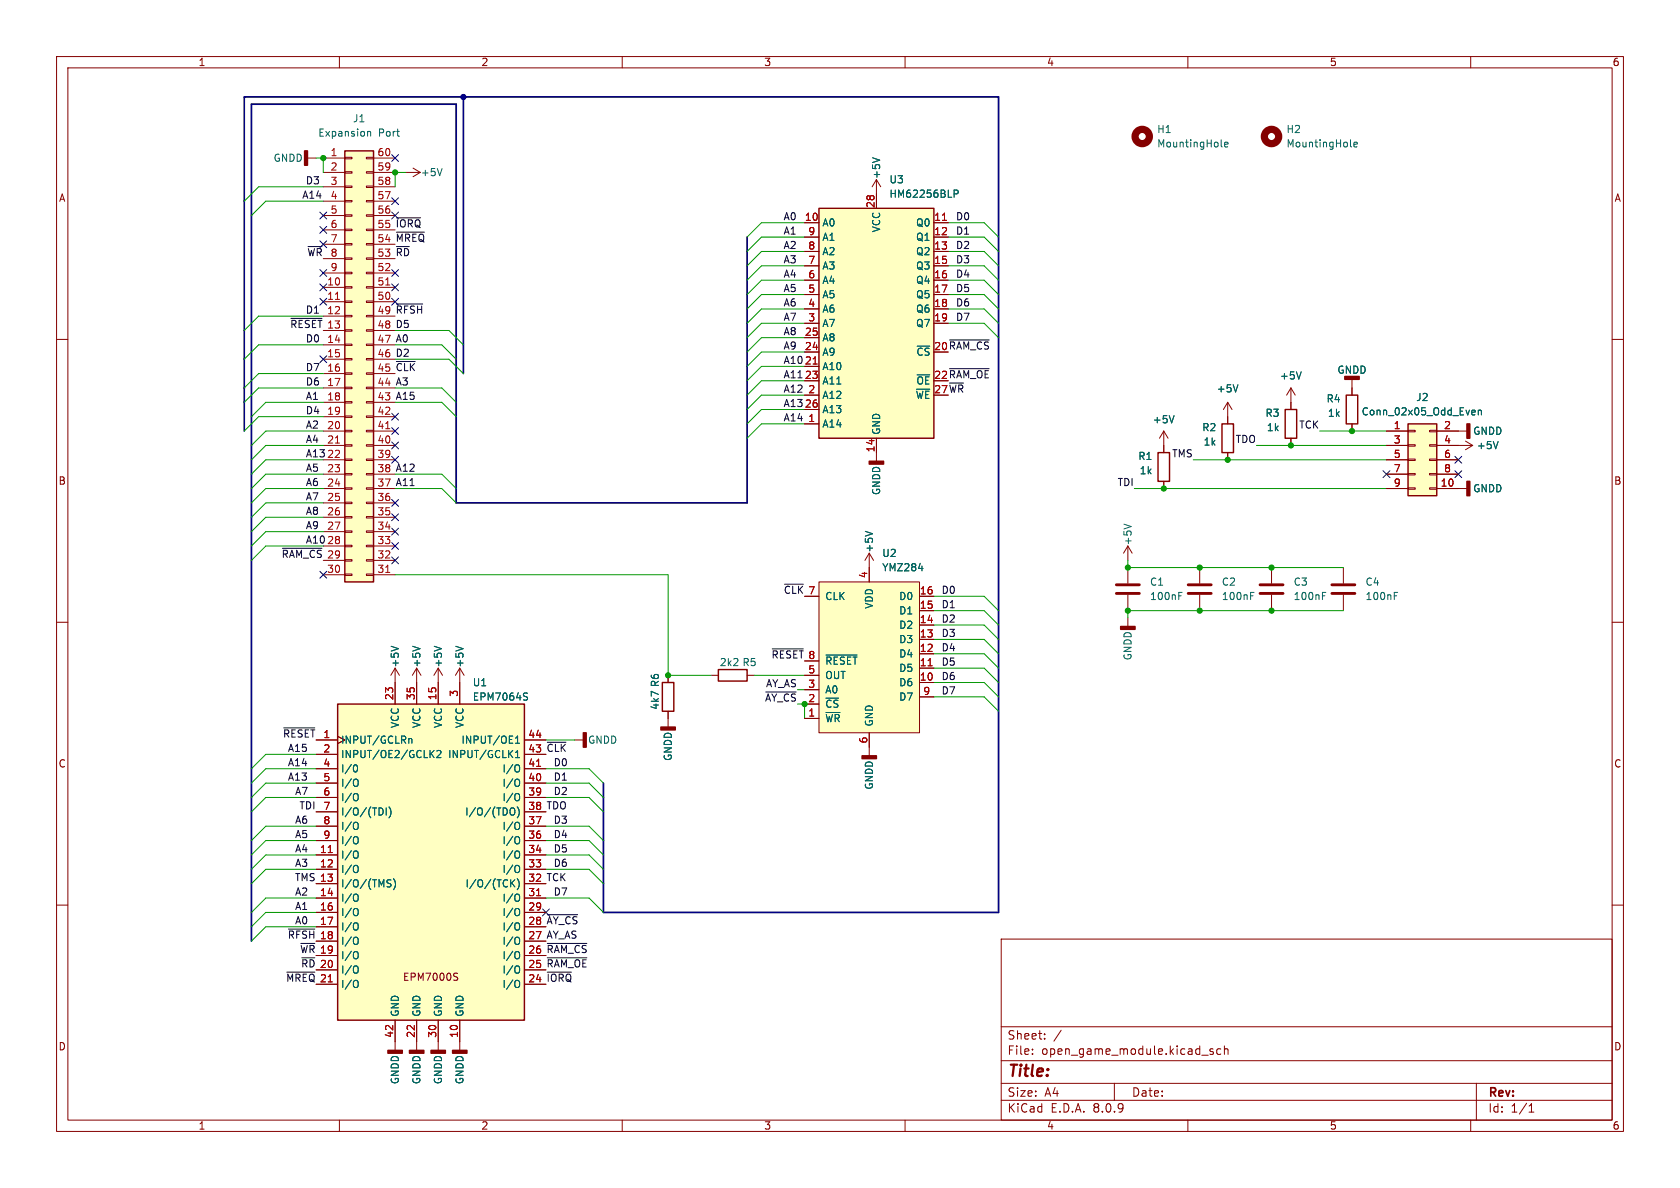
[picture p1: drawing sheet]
<svg xmlns="http://www.w3.org/2000/svg" width="297mm" height="210mm" viewBox="0 0 297 210" stroke-linecap="round" stroke-linejoin="round" font-family="sans-serif">
<g fill="none" stroke="#840000" stroke-width=".18">
<path d="M10 10h277v190h-277zM12 12h273v186h-273zM60 10v2M110 10v2M160 10v2M210 10v2M260 10v2M10 60h2M285 60h2M199.4 96.5l-.8 1.3M199.4 96.5v2.6M199.4 96.5l.8 1.3"/>
<path d="M10 110h2M285 110h2M10 160h2M177 166h108v32h-108zM285 160h2M60 198v2M110 198v2M160 198v2M177 194.5h108M177 191.5h108M177 187.5h108M177 181.5h108"/>
<path d="M182.5 186.3v.1M182.5 185.5v.1M184.7 183.6v.1M184.7 182.8v.1M187.6 182.1l-1.3 2M197 191.5v3M210 198v2M212.5 186.5h1.1M214.5 185.5l-.4-.1-.2 .2 .1 .2 .5 .2v.3h-.6M215.8 185.5l-.4-.1-.3 .3v.4l.1 .2h.6M216.5 185.5l.2-.1 .3 .1 .1 .9M216.5 184.9v1.5"/>
<path d="M260 198v2M261 191.5v6.5M270.3 196.6h.9M270.3 195.5l.4-.4v1.5"/>
</g>
<path d="M238.7 25.8l.2 .2M239.4 25.6l.6-.2-.1-.2-.4-.1-.1 .2v.6h.5M198.7 92.7l1.3 .4" fill="none" stroke="#006464" stroke-width=".18"/>
<circle cx="224.8" cy="24.1" r="1.27" fill="none" stroke="#840000" stroke-width="1.3"/>
<path d="M248.9 74.9h5.1v12.7h-5.1z" fill="#ffffc2"/>
<g fill="none" stroke="#840000" stroke-width=".18">
<path d="M245.1 76.2h3.8M245.1 78.7h3.8M248.9 78.6h1.3v.3h-1.3zM248.9 76.1h1.3v.2h-1.3zM252.7 78.6h1.3v.3h-1.3zM252.7 76.1h1.3v.2h-1.3zM254 76.2h3.8M254 78.7h3.8M245.1 86.4h3.8M245.1 81.3h3.8M245.1 83.8h3.8M248.9 86.2h1.3v.3h-1.3z"/>
<path d="M248.9 83.7h1.3v.2h-1.3zM248.9 81.2h1.3v.2h-1.3zM252.7 86.2h1.3v.3h-1.3zM252.7 83.7h1.3v.2h-1.3zM252.7 81.2h1.3v.2h-1.3zM254 86.4h3.8M254 81.3h3.8M254 83.8h3.8M101.6 130.8h1.5"/>
</g>
<path d="M248.9 74.9h5.1v12.7h-5.1z" fill="none" stroke="#840000" stroke-width=".25"/>
<path d="M260.4 72.5l.3 .1 .1 .2-.6 .1M260.7 73.3l-.3 .1M261.3 72.6l.2-.1 .3 .1 .1 .8M261.3 72.5v.9" fill="none" stroke="#006464" stroke-width=".18"/>
<path d="M103.1 129.5h.5v2.6h-.5z" fill="#840000" stroke="#840000" stroke-width=".25"/>
<path d="M144.8 36.8h20.3v40.7h-20.3z" fill="#ffffc2"/>
<path d="M144.8 36.8h20.3v40.7h-20.3zM238 69.9h2v5h-2zM117.1 120.7h2v5h-2z" fill="none" stroke="#840000" stroke-width=".25"/>
<g fill="none" stroke="#840000" stroke-width=".18">
<path d="M142.2 39.4h2.6M154.9 31.8v5M154.9 31.8l-.7 1.2M154.9 31.8l.8 1.2M165.1 39.4h2.5M142.2 41.9h2.6M142.2 44.5h2.6M142.2 47h2.6M142.2 49.5h2.6M142.2 52.1h2.6M142.2 54.6h2.6M142.2 57.2h2.6"/>
<path d="M142.2 59.7h2.6M165.1 41.9h2.5M165.1 44.5h2.5M165.1 47h2.5M165.1 49.5h2.5M165.1 52.1h2.5M165.1 54.6h2.5M165.1 57.2h2.5M142.2 74.9h2.6M142.2 69.9h2.6M142.2 64.8h2.6M142.2 67.3h2.6"/>
<path d="M142.2 62.2h2.6M142.2 72.4h2.6M154.9 77.5v2.5M239 68.6v1.3M239 74.9v1.3M118.1 119.4v1.3M224.8 100.3v2.8M224.8 105.2v2.8M237.5 100.3v2.8M237.5 105.2v2.8M118.1 125.7v2.8"/>
</g>
<path d="M166.6 39h.7M143.8 64.4h.7" fill="none" stroke="#a90000" stroke-width=".18"/>
<path d="M154.2 27.9l1.3 .4M168.7 33.6h.5l.2 .2-.1 .4-.6 .1M233.8 105.3h.4M233.8 104.7h.6M246.5 105.3h.4M246.5 104.7h.6" fill="none" stroke="#006464" stroke-width=".18"/>
<path d="M116.8 128.5h2.6v.5h-2.6z" fill="#840000" stroke="#840000" stroke-width=".25"/>
<path d="M222.8 104.9h4M222.8 103.4h4M235.5 104.9h4M235.5 103.4h4" fill="none" stroke="#840000" stroke-width=".51"/>
<path d="M59.7 124.5h33v55.8h-33z" fill="#ffffc2"/>
<path d="M216 74.9h2.1v5.1h-2.1zM227.2 72.4h2v5.1h-2zM204.7 80h2.1v5.1h-2.1zM59.7 124.5h33v55.8h-33z" fill="none" stroke="#840000" stroke-width=".25"/>
<g fill="none" stroke="#840000" stroke-width=".18">
<path d="M205.7 76.2v3.8M205.7 76.2l-.7 1.3M205.7 76.2l.8 1.3M217 71.1v3.8M217 71.1l-.7 1.3M217 71.1l.8 1.3M228.2 68.6l-.7 1.3M228.2 68.6v3.8M228.2 77.5v1.2M228.2 68.6l.8 1.3M239 67.1v1.5M257.8 78.7h2.5"/>
<path d="M259.1 78l1.2 .7M260.3 78.7l-1.2 .8M205.7 85.1v1.3M217 80v1.3M69.8 118.1v6.4M69.8 118.1l-.7 1.3M69.8 118.1l.8 1.3M199.4 100.3v2.8M199.4 105.2v2.8M199.4 109.2v1.5M212.1 100.3v2.8M212.1 105.2v2.8"/>
<path d="M55.9 130.8h3.8M55.9 133.4h3.8M55.9 135.9h3.8M55.9 138.4h3.8M59.7 130.2l1.3 .6-1.3 .6M73.7 120.7v3.8M77.5 120.7v3.8M81.3 120.7v3.8M92.7 130.8h3.8M92.7 133.4h3.8M92.7 135.9h3.8M92.7 138.4h3.8"/>
<path d="M55.9 151.1h3.8M55.9 153.7h3.8M55.9 156.2h3.8M55.9 158.8h3.8M55.9 148.6h3.8M55.9 146.1h3.8M55.9 143.5h3.8M55.9 141h3.8M92.7 151.1h3.8M92.7 153.7h3.8M92.7 156.2h3.8M92.7 158.8h3.8"/>
<path d="M92.7 148.6h3.8M92.7 146.1h3.8M92.7 143.5h3.8M92.7 141h3.8M55.9 161.3h3.8M55.9 163.8h3.8M55.9 166.4h3.8M55.9 168.9h3.8M55.9 171.5h3.8M55.9 174h3.8M80.4 172.6l.4 .2 .1 .3-.2 .2h-.3M80.4 172l.5 .1"/>
<path d="M92.7 161.3h3.8M92.7 163.8h3.8M92.7 166.4h3.8M92.7 168.9h3.8M92.7 171.5h3.8M92.7 174h3.8M69.8 180.3v3.9M73.7 180.3v3.9M77.5 180.3v3.9M81.3 180.3v3.9"/>
</g>
<g fill="none" stroke="#006464" stroke-width=".18">
<path d="M207.6 73.5l-.5 1.2M218.9 68l-.5 1.3M230 65.7l-.4 1.3M264.8 78l-.4 1.3M69.2 114.2l1.2 .5M208.4 105.3h.4M208.4 104.7h.6M221.1 105.3h.4M221.1 104.7h.6M62.7 135.3l.1-.1a.68 .68 0 0 1 .4 .6 .68 .68 0 0 1-.4 .7l-.1-.1M63 137.7l.1 .1a.81 .81 0 0 1-.1 1.2M72.3 130.6h.5v.8"/>
<path d="M76.2 133.2l.5 .7M76.7 132.7l-.7 .7M77.2 132.8l.5-.1 .3 .3-.8 .9h.8M91.1 133.9h.8M91.1 130.5l.4-.4v1.3M91.1 133l.4-.3v1.2M91.1 131.4h.8M91.6 135.2l.1 .1a.81 .81 0 0 1-.1 1.2M91.6 137.7l.1 .1a.81 .81 0 0 1-.1 1.2M92.8 123.1l.3 .1 .2 .3-.3 .3h-.3M92.8 122.5l.5 .1M63 150.4l.1 .1a.81 .81 0 0 1-.1 1.2"/>
<path d="M63 140.3h.1a.81 .81 0 0 1-.1 1.2M63 145.4h.1a.81 .81 0 0 1-.1 1.2M63 147.9l.1 .1a.81 .81 0 0 1-.1 1.2M63 153h.1a.81 .81 0 0 1-.1 1.2M63 158.1h.1a.81 .81 0 0 1-.1 1.2M67.5 142.9l.2 .5-.2 .6M68.3 142.8v1.3M68.4 155.9l.7 .5-.2 .4-.5-.1M68.8 142.6a1.46 1.46 0 0 1 0 2M69.1 155.6l-.5-.1-.2 .3M69.6 155.3a1.46 1.46 0 0 1 0 2M90.3 155.5v1.3"/>
<path d="M90.3 142.9l.2-.1a.43 .43 0 0 1 .5 .4v.5a.42 .42 0 0 1-.2 .4 .42 .42 0 0 1-.5-.1M90.5 156.1l.5 .7M91 155.5l-.7 .7M91.4 155.3a1.46 1.46 0 0 1 0 2M91.4 142.6a1.46 1.46 0 0 1 0 2M91.6 140.3h.1a.81 .81 0 0 1-.1 1.2M91.6 145.4h.1a.81 .81 0 0 1-.1 1.2M91.6 147.9l.1 .1a.81 .81 0 0 1-.1 1.2M91.6 150.4l.1 .1a.81 .81 0 0 1-.1 1.2M91.6 153h.1a.81 .81 0 0 1-.1 1.2M91.6 158.1h.1a.81 .81 0 0 1-.1 1.2M63 160.6l.1 .1a.81 .81 0 0 1-.1 1.2"/>
<path d="M63 163.1l.1 .1a.81 .81 0 0 1-.1 1.2M63 165.7h.1a.81 .81 0 0 1-.1 1.2M63 168.2l.1 .1a.81 .81 0 0 1-.1 1.2M63 170.8h.1a.81 .81 0 0 1-.1 1.2M63 173.3l.1 .1a.81 .81 0 0 1-.1 1.2M91.6 173.3l.1 .1a.81 .81 0 0 1-.1 1.2M91.6 160.6l.1 .1a.81 .81 0 0 1-.1 1.2M91.6 163.1l.1 .1a.81 .81 0 0 1-.1 1.2M91.6 165.7h.1a.81 .81 0 0 1-.1 1.2M91.6 168.2l.1 .1a.81 .81 0 0 1-.1 1.2M91.6 170.8h.1a.81 .81 0 0 1-.1 1.2"/>
</g>
<path d="M94.9 135.5h.7M58 150.7h.8M94.9 158.3h.7M58 173.6h.8" fill="none" stroke="#a90000" stroke-width=".18"/>
<path d="M197.4 104.9h4M197.4 103.4h4M210.1 104.9h4M210.1 103.4h4" fill="none" stroke="#840000" stroke-width=".51"/>
<g fill="#840000" stroke="#840000" stroke-width=".25">
<path d="M198.1 110.7h2.6v.6h-2.6z"/>
<path d="M237.7 66.5h2.6v.6h-2.6z"/>
</g>
<path d="M61 26.7h5v76.2h-5z" fill="#ffffc2"/>
<g fill="none" stroke="#840000" stroke-width=".18">
<path d="M57.1 27.9h3.9M57.1 30.5h3.9M57.1 33h3.9M57.1 35.6h3.9M57.1 38.1h3.9M61 38h1.2v.2h-1.2zM61 35.4h1.2v.3h-1.2zM61 32.9h1.2v.2h-1.2zM61 30.4h1.2v.2h-1.2zM61 27.8h1.2v.3h-1.2zM64.8 38h1.2v.2h-1.2zM64.8 35.4h1.2v.3h-1.2z"/>
<path d="M64.8 32.9h1.2v.2h-1.2zM64.8 30.4h1.2v.2h-1.2zM64.8 27.8h1.2v.3h-1.2zM66 27.9h3.8M66 30.5h3.8M66 33h3.8M66 35.6h3.8M66 38.1h3.8M57.1 50.8h3.9M57.1 53.3h3.9M57.1 55.9h3.9M57.1 58.4h3.9"/>
<path d="M57.1 48.3h3.9M57.1 45.7h3.9M57.1 43.2h3.9M57.1 40.6h3.9M61 58.3h1.2v.2h-1.2zM61 55.8h1.2v.2h-1.2zM61 53.2h1.2v.3h-1.2zM61 50.7h1.2v.2h-1.2zM61 48.1h1.2v.3h-1.2zM61 45.6h1.2v.2h-1.2zM61 43.1h1.2v.2h-1.2zM61 40.5h1.2v.3h-1.2z"/>
<path d="M64.8 58.3h1.2v.2h-1.2zM64.8 55.8h1.2v.2h-1.2zM64.8 53.2h1.2v.3h-1.2zM64.8 50.7h1.2v.2h-1.2zM64.8 48.1h1.2v.3h-1.2zM64.8 45.6h1.2v.2h-1.2zM64.8 43.1h1.2v.2h-1.2zM64.8 40.5h1.2v.3h-1.2zM66 50.8h3.8M66 53.3h3.8M66 55.9h3.8M66 58.4h3.8"/>
<path d="M66 48.3h3.8M66 45.7h3.8M66 43.2h3.8M66 40.6h3.8M57.1 61h3.9M57.1 63.5h3.9M57.1 66h3.9M57.1 68.6h3.9M57.1 71.1h3.9M57.1 73.7h3.9M57.1 76.2h3.9M57.1 78.7h3.9"/>
<path d="M61 78.6h1.2v.3h-1.2zM61 76.1h1.2v.2h-1.2zM61 73.5h1.2v.3h-1.2zM61 71h1.2v.2h-1.2zM61 68.5h1.2v.2h-1.2zM61 65.9h1.2v.3h-1.2zM61 63.4h1.2v.2h-1.2zM61 60.8h1.2v.3h-1.2zM64.8 78.6h1.2v.3h-1.2zM64.8 76.1h1.2v.2h-1.2zM64.8 73.5h1.2v.3h-1.2zM64.8 71h1.2v.2h-1.2z"/>
<path d="M64.8 68.5h1.2v.2h-1.2zM64.8 65.9h1.2v.3h-1.2zM64.8 63.4h1.2v.2h-1.2zM64.8 60.8h1.2v.3h-1.2zM66 61h3.8M66 63.5h3.8M66 66h3.8M66 68.6h3.8M66 71.1h3.8M66 73.7h3.8M66 76.2h3.8M66 78.7h3.8"/>
<path d="M57.1 81.3h3.9M57.1 83.8h3.9M57.1 86.4h3.9M57.1 88.9h3.9M57.1 91.4h3.9M57.1 94h3.9M57.1 96.5h3.9M57.1 99.1h3.9M61 98.9h1.2v.3h-1.2zM61 96.4h1.2v.2h-1.2zM61 93.9h1.2v.2h-1.2zM61 91.3h1.2v.3h-1.2z"/>
<path d="M61 88.8h1.2v.2h-1.2zM61 86.2h1.2v.3h-1.2zM61 83.7h1.2v.2h-1.2zM61 81.2h1.2v.2h-1.2zM64.8 98.9h1.2v.3h-1.2zM64.8 96.4h1.2v.2h-1.2zM64.8 93.9h1.2v.2h-1.2zM64.8 91.3h1.2v.3h-1.2zM64.8 88.8h1.2v.2h-1.2zM64.8 86.2h1.2v.3h-1.2zM64.8 83.7h1.2v.2h-1.2zM64.8 81.2h1.2v.2h-1.2z"/>
<path d="M66 81.3h3.8M66 83.8h3.8M66 86.4h3.8M66 88.9h3.8M66 91.4h3.8M66 94h3.8M66 96.5h3.8M66 99.1h3.8M257.8 86.4h1.5M57.1 101.6h3.9M61 101.5h1.2v.2h-1.2zM64.8 101.5h1.2v.2h-1.2z"/>
<path d="M66 101.6h3.8M73.7 118.1l-.8 1.3M73.7 118.1v2.6M73.7 118.1l.7 1.3M153.7 132.1v1.5"/>
</g>
<path d="M61 26.7h5v76.2h-5z" fill="none" stroke="#840000" stroke-width=".25"/>
<path d="M59.3 52.9h.7M68.2 50.4h.7M59.3 78.3h.7M68.2 75.8h.7M68.2 101.2h.7" fill="none" stroke="#a90000" stroke-width=".18"/>
<path d="M65 23.2v.9M65 23.3l.2-.1 .3 .1v.8M73 114.2l1.2 .5" fill="none" stroke="#006464" stroke-width=".18"/>
<g fill="#840000" stroke="#840000" stroke-width=".25">
<path d="M259.3 85.1h.5v2.5h-.5z"/>
<path d="M152.4 133.6h2.5v.5h-2.5z"/>
</g>
<path d="M144.8 102.9h17.8v26.6h-17.8z" fill="#ffffc2"/>
<g fill="none" stroke="#840000" stroke-width=".18">
<path d="M54.4 27.9h1.5M71.8 30.5h2.5M73 29.7l1.3 .8M74.3 30.5l-1.3 .7M142.2 39.4h2.6M154.9 34.3v2.5M165.1 39.4h2.5M142.2 41.9h2.6M142.2 44.5h2.6M142.2 47h2.6M142.2 49.5h2.6M142.2 52.1h2.6"/>
<path d="M142.2 54.6h2.6M142.2 57.2h2.6M142.2 59.7h2.6M165.1 41.9h2.5M165.1 44.5h2.5M165.1 47h2.5M165.1 49.5h2.5M165.1 52.1h2.5M165.1 54.6h2.5M165.1 57.2h2.5M142.2 74.9h2.6M142.2 69.9h2.6"/>
<path d="M142.2 64.8h2.6M142.2 67.3h2.6M142.2 62.2h2.6M142.2 72.4h2.6M154.9 77.5v4M205.7 78.7v1.3M217 73.7v1.2M228.2 71.1v1.3M228.2 77.5v1.2M239 68.6v1.3M239 74.9v1.3M245.1 76.2h3.8"/>
<path d="M245.1 78.7h3.8M254 76.2h5.3M254 78.7h3.8M153.7 97.8v5.1M153.7 97.8l-.8 1.3M153.7 97.8l.7 1.3M205.7 85.1v1.3M217 80v1.3M245.1 86.4h3.8M245.1 81.3h3.8M245.1 83.8h3.8M254 86.4h3.8"/>
<path d="M254 81.3h3.8M254 83.8h3.8M77.5 118.1l-.8 1.3M77.5 118.1v6.4M77.5 118.1l.7 1.3M81.3 118.1l-.8 1.3M81.3 118.1v6.4M81.3 118.1l.7 1.3M118.1 119.4v1.3M125.7 119.4h1.3M132.1 119.4h1.2M142.2 105.4h2.6"/>
<path d="M142.2 119.4h2.6M144.8 102.9h17.8v26.6h-17.8zM162.6 118.1h2.5M162.6 115.6h2.5M162.6 113h2.5M162.6 110.5h2.5M162.6 108h2.5M162.6 105.4h2.5M55.9 130.8h3.8M55.9 133.4h3.8M55.9 135.9h3.8M55.9 138.4h3.8"/>
<path d="M59.7 130.2l1.3 .6-1.3 .6M69.8 120.7v3.8M73.7 120.7v3.8M92.7 130.8h3.8M92.7 133.4h3.8M92.7 135.9h3.8M92.7 138.4h3.8M118.1 125.7v1.3M142.2 127h2.6M142.2 124.5h2.6M142.2 121.9h2.6M153.7 129.5v2.6"/>
<path d="M162.6 120.7h2.5M162.6 123.2h2.5M55.9 151.1h3.8M55.9 153.7h3.8M55.9 156.2h3.8M55.9 158.8h3.8M55.9 148.6h3.8M55.9 146.1h3.8M55.9 143.5h3.8M55.9 141h3.8M92.7 151.1h3.8M92.7 153.7h3.8"/>
<path d="M92.7 156.2h3.8M92.7 158.8h3.8M92.7 148.6h3.8M92.7 146.1h3.8M92.7 143.5h3.8M92.7 141h3.8M55.9 161.3h3.8M55.9 163.8h3.8M55.9 166.4h3.8M55.9 168.9h3.8M55.9 171.5h3.8M55.9 174h3.8"/>
<path d="M92.7 161.3h3.8M92.7 163.8h3.8M92.7 166.4h3.8M92.7 168.9h3.8M92.7 171.5h3.8M92.7 174h3.8M69.8 180.3v5.4M73.7 180.3v5.4M77.5 180.3v5.4M81.3 180.3v5.4"/>
</g>
<path d="M166.6 39h.7M143.8 64.4h.7M164.1 117.7h.7M94.9 135.5h.7M58 150.7h.8M94.9 158.3h.7M58 173.6h.8" fill="none" stroke="#a90000" stroke-width=".18"/>
<g fill="none" stroke="#006464" stroke-width=".18">
<path d="M78.2 29.8l-.5 1.3M154.2 27.9l1.3 .4M168.7 33.6h.5l.2 .2-.1 .4-.6 .1M215.9 25.8l.2 .2M216.5 25.6l.6-.2-.1-.2-.3-.1-.2 .2 .1 .6h.4M207.6 73.5l-.5 1.2M218.9 68l-.5 1.3M230 65.7l-.4 1.3M260.4 72.5l.3 .1 .1 .2-.6 .1M260.7 73.3l-.3 .1M261.3 72.6l.2-.1 .3 .1 .1 .8M261.3 72.5v.9"/>
<path d="M264.8 78l-.4 1.3M153 93.9l1.2 .5M69.2 114.2l1.2 .5M73 114.2l1.2 .5M76.8 114.2l1.2 .5M80.6 114.2l1.3 .5M146 115.8h5.5M162.4 100.5h.8M62.7 135.3l.1-.1a.68 .68 0 0 1 .4 .6 .68 .68 0 0 1-.4 .7l-.1-.1M63 137.7l.1 .1a.81 .81 0 0 1-.1 1.2M72.3 130.6h.5v.8M76.2 133.2l.5 .7"/>
<path d="M76.7 132.7l-.7 .7M77.2 132.8l.5-.1 .3 .3-.8 .9h.8M91.1 133.9h.8M91.1 130.5l.4-.4v1.3M91.1 133l.4-.3v1.2M91.1 131.4h.8M91.6 135.2l.1 .1a.81 .81 0 0 1-.1 1.2M91.6 137.7l.1 .1a.81 .81 0 0 1-.1 1.2M92.8 123.1l.3 .1 .2 .3-.3 .3h-.3M92.8 122.5l.5 .1M63 150.4l.1 .1a.81 .81 0 0 1-.1 1.2M63 140.3h.1a.81 .81 0 0 1-.1 1.2"/>
<path d="M63 145.4h.1a.81 .81 0 0 1-.1 1.2M63 147.9l.1 .1a.81 .81 0 0 1-.1 1.2M63 153h.1a.81 .81 0 0 1-.1 1.2M63 158.1h.1a.81 .81 0 0 1-.1 1.2M67.5 142.9l.2 .5-.2 .6M68.3 142.8v1.3M68.4 155.9l.7 .5-.2 .4-.5-.1M68.8 142.6a1.46 1.46 0 0 1 0 2M69.1 155.6l-.5-.1-.2 .3M69.6 155.3a1.46 1.46 0 0 1 0 2M90.3 155.5v1.3M90.3 142.9l.2-.1a.43 .43 0 0 1 .5 .4v.5a.42 .42 0 0 1-.2 .4 .42 .42 0 0 1-.5-.1"/>
<path d="M90.5 156.1l.5 .7M91 155.5l-.7 .7M91.4 155.3a1.46 1.46 0 0 1 0 2M91.4 142.6a1.46 1.46 0 0 1 0 2M91.6 140.3h.1a.81 .81 0 0 1-.1 1.2M91.6 145.4h.1a.81 .81 0 0 1-.1 1.2M91.6 147.9l.1 .1a.81 .81 0 0 1-.1 1.2M91.6 150.4l.1 .1a.81 .81 0 0 1-.1 1.2M91.6 153h.1a.81 .81 0 0 1-.1 1.2M91.6 158.1h.1a.81 .81 0 0 1-.1 1.2M63 160.6l.1 .1a.81 .81 0 0 1-.1 1.2M63 163.1l.1 .1a.81 .81 0 0 1-.1 1.2"/>
<path d="M63 165.7h.1a.81 .81 0 0 1-.1 1.2M63 168.2l.1 .1a.81 .81 0 0 1-.1 1.2M63 170.8h.1a.81 .81 0 0 1-.1 1.2M63 173.3l.1 .1a.81 .81 0 0 1-.1 1.2M91.6 173.3l.1 .1a.81 .81 0 0 1-.1 1.2M91.6 160.6l.1 .1a.81 .81 0 0 1-.1 1.2M91.6 163.1l.1 .1a.81 .81 0 0 1-.1 1.2M91.6 165.7h.1a.81 .81 0 0 1-.1 1.2M91.6 168.2l.1 .1a.81 .81 0 0 1-.1 1.2M91.6 170.8h.1a.81 .81 0 0 1-.1 1.2"/>
</g>
<path d="M127 118.4h5.1v2h-5.1z" fill="none" stroke="#840000" stroke-width=".25"/>
<g fill="#840000" stroke="#840000" stroke-width=".25">
<path d="M80 185.7h2.5v.5h-2.5z"/>
<path d="M72.4 185.7h2.5v.5h-2.5z"/>
<path d="M76.2 185.7h2.5v.5h-2.5z"/>
<path d="M68.6 185.7h2.5v.5h-2.5z"/>
<path d="M53.8 26.7h.6v2.5h-.6z"/>
<path d="M153.7 81.5h2.5v.5h-2.5z"/>
<path d="M259.3 74.9h.5v2.6h-.5z"/>
</g>
<circle cx="201.9" cy="24.1" r="1.27" fill="none" stroke="#840000" stroke-width="1.3"/>
<g fill="none" stroke="#0f0f0f" stroke-width=".18">
<path d="M70.1 38.5h4.3M51.4 56.3h5.5M70.1 53.7h4.6M70.1 41h4.9M70.1 63.9h3.3M167.9 65.2h7M167.9 60.1h7M49.9 96.9h7M136.5 114.7h5.5M138.7 103.3h3.3M50.2 128.7h5.5M96.7 131.2h3.4"/>
<path d="M135.4 122.3h5.3M50.7 171.9h5M51 164.2h4.7M96.7 166.8h7.1M96.7 161.7h5.4M96.7 169.3h7.1M96.7 171.9h4.3"/>
</g>
<path d="M81.9 17.1v48.9M132.1 41.9v47h-51.5v-70.5h-36.2v148M43.2 76.2v-59.1h133.3v144.2h-69.8v-22.9" fill="none" stroke="#000084" stroke-width=".3"/>
<g fill="none" stroke="#009600" stroke-width=".18">
<path d="M55.9 27.9h1.2v2.6M57.1 35.6h-10.1l-2.6 2.5M57.1 33h-11.4l-2.5 2.6M71.8 30.5h-2v2.5M142.2 39.4h-7.6l-2.5 2.5M167.6 39.4h6.4l2.5 2.5M57.1 55.9h-11.4l-2.5 2.5M69.8 58.4h9.6l2.5 2.6M142.2 57.2h-7.6l-2.5 2.5M142.2 44.5h-7.6l-2.5 2.5M142.2 52.1h-7.6l-2.5 2.5M142.2 49.5h-7.6l-2.5 2.6"/>
<path d="M142.2 54.6h-7.6l-2.5 2.6M142.2 59.7h-7.6l-2.5 2.5M142.2 47h-7.6l-2.5 2.5M142.2 41.9h-7.6l-2.5 2.6M167.6 57.2h6.4l2.5 2.5M167.6 44.5h6.4l2.5 2.5M167.6 52.1h6.4l2.5 2.5M167.6 49.5h6.4l2.5 2.6M167.6 54.6h6.4l2.5 2.6M167.6 47h6.4l2.5 2.5M167.6 41.9h6.4l2.5 2.6M57.1 68.6h-11.4l-2.5 2.5"/>
<path d="M57.1 61h-11.4l-2.5 2.5M57.1 78.7h-10.1l-2.6 2.6M57.1 71.1h-10.1l-2.6 2.6M57.1 76.2h-10.1l-2.6 2.5M57.1 73.7h-11.4l-2.5 2.5M57.1 66h-11.4l-2.5 2.6M69.8 68.6h8.3l2.5 2.5M69.8 63.5h9.6l2.5 2.5M69.8 61h8.3l2.5 2.5M69.8 71.1h8.3l2.5 2.6M142.2 69.9h-7.6l-2.5 2.5M142.2 72.4h-7.6l-2.5 2.5"/>
<path d="M142.2 74.9h-7.6l-2.5 2.6M142.2 67.3h-7.6l-2.5 2.6M142.2 64.8h-7.6l-2.5 2.5M142.2 62.2h-7.6l-2.5 2.6M222.1 78.7h23M233.3 76.2h11.8M57.1 83.8h-10.1l-2.6 2.6M57.1 86.4h-10.1l-2.6 2.5M57.1 81.3h-10.1l-2.6 2.5M57.1 91.4h-10.1l-2.6 2.6M57.1 88.9h-10.1l-2.6 2.5M57.1 96.5h-10.1l-2.6 2.6"/>
<path d="M57.1 94h-10.1l-2.6 2.5M69.8 83.8h8.3l2.5 2.6M69.8 86.4h8.3l2.5 2.5M199.4 99.1v1.2h38.1M200.5 86.4h44.6M210.9 81.3h34.2M69.8 101.6h48.3v17.8h7.6M133.3 119.4h8.9M165.1 113h8.9l2.5 2.6M165.1 108h8.9l2.5 2.5M165.1 118.1h8.9l2.5 2.6M165.1 115.6h8.9l2.5 2.5"/>
<path d="M165.1 105.4h8.9l2.5 2.6M165.1 110.5h8.9l2.5 2.5M237.5 108h-38.1v1.2M55.9 135.9h-8.9l-2.6 2.5M55.9 138.4h-8.9l-2.6 2.6M55.9 133.4h-8.9l-2.6 2.5M96.5 135.9h7.6l2.6 2.5M96.5 138.4h7.6l2.6 2.6M96.5 130.8h5.1M141 121.9h1.2M142.2 124.5v2.5M165.1 123.2h8.9l2.5 2.5"/>
<path d="M165.1 120.7h8.9l2.5 2.5M55.9 151.1h-8.9l-2.6 2.6M55.9 153.7h-8.9l-2.6 2.5M55.9 141h-8.9l-2.6 2.5M55.9 146.1h-8.9l-2.6 2.5M55.9 148.6h-8.9l-2.6 2.5M55.9 158.8h-8.9l-2.6 2.5M96.5 151.1h7.6l2.6 2.6M96.5 153.7h7.6l2.6 2.5M96.5 141h7.6l2.6 2.5M96.5 146.1h7.6l2.6 2.5M96.5 148.6h7.6l2.6 2.5"/>
<path d="M96.5 158.8h7.6l2.6 2.5M55.9 163.8h-8.9l-2.6 2.6M55.9 161.3h-8.9l-2.6 2.5"/>
</g>
<g fill="none" stroke="#000084" stroke-width=".18">
<path d="M56.5 37.5l1.3 1.2M57.8 37.5l-1.3 1.2M69.2 35l1.3 1.2M69.2 27.3l1.3 1.2M69.2 37.5l1.3 1.2M70.5 35l-1.3 1.2M70.5 27.3l-1.3 1.2M70.5 37.5l-1.3 1.2M56.5 42.6l1.3 1.2M56.5 40l1.3 1.2M56.5 47.7l1.3 1.2M56.5 50.2l1.3 1.2"/>
<path d="M56.5 52.7l1.3 1.2M57.8 42.6l-1.3 1.2M57.8 40l-1.3 1.2M57.8 50.2l-1.3 1.2M57.8 47.7l-1.3 1.2M57.8 52.7l-1.3 1.2M69.2 52.7l1.3 1.2M69.2 47.7l1.3 1.2M69.2 50.2l1.3 1.2M70.5 50.2l-1.3 1.2M70.5 52.7l-1.3 1.2M70.5 47.7l-1.3 1.2"/>
<path d="M56.5 62.9l1.3 1.2M57.8 62.9l-1.3 1.2M69.2 78.1l1.3 1.2M69.2 73.1l1.3 1.2M69.2 75.6l1.3 1.2M70.5 78.1l-1.3 1.2M70.5 73.1l-1.3 1.2M70.5 75.6l-1.3 1.2M69.2 88.3l1.3 1.2M69.2 90.8l1.3 1.2M69.2 93.4l1.3 1.2M69.2 98.5l1.3 1.2"/>
<path d="M69.2 95.9l1.3 1.2M69.2 80.7l1.3 1.2M70.5 88.3l-1.3 1.2M70.5 90.8l-1.3 1.2M70.5 93.4l-1.3 1.2M70.5 98.5l-1.3 1.2M70.5 95.9l-1.3 1.2M70.5 80.7l-1.3 1.2M244.5 83.2l1.2 1.2M245.7 83.2l-1.2 1.2M257.2 83.2l1.2 1.2M257.2 80.7l1.2 1.2"/>
<path d="M258.4 83.2l-1.2 1.2M258.4 80.7l-1.2 1.2M56.5 101l1.3 1.2M57.8 101l-1.3 1.2M95.9 160.7l1.2 1.2M97.1 160.7l-1.2 1.2"/>
</g>
<g fill="#009600" stroke="#009600" stroke-width=".18">
<circle cx="118.1" cy="119.4" r=".46"/>
<circle cx="212.1" cy="108" r=".46"/>
<circle cx="212.1" cy="100.3" r=".46"/>
<circle cx="199.4" cy="108" r=".46"/>
<circle cx="205.7" cy="86.4" r=".46"/>
<circle cx="199.4" cy="100.3" r=".46"/>
<circle cx="217" cy="81.3" r=".46"/>
<circle cx="228.2" cy="78.7" r=".46"/>
<circle cx="224.8" cy="100.3" r=".46"/>
<circle cx="224.8" cy="108" r=".46"/>
<circle cx="239" cy="76.2" r=".46"/>
<circle cx="69.8" cy="30.5" r=".46"/>
<circle cx="57.1" cy="27.9" r=".46"/>
</g>
<circle cx="81.9" cy="17.1" r=".46" fill="#000084" stroke="#000084" stroke-width=".18"/>
<text font-size="2.8" fill="#840000" x="178" y="190.9">Title:</text>
<g font-size="2.1" fill="#840000">
<text x="178" y="184">Sheet:</text>
<text x="178" y="186.7">File:</text>
<text x="184.1" y="186.7">open_game_module.kicad_sch</text>
<text x="178" y="196.9">KiCad</text>
<text x="178" y="194.1">Size:</text>
<text x="184.7" y="194.1">A4</text>
<text x="185.7" y="196.9">E.D.A.</text>
<text x="193.3" y="196.9">8.0.9</text>
<text x="200" y="194.1">Date:</text>
<text x="263" y="194.3">Rev:</text>
<text x="263" y="196.9">Id:</text>
<text x="267.1" y="196.9">1/1</text>
</g>
<g font-size="1.8" fill="#840000">
<text x="35" y="11.9">1</text>
<text x="85" y="11.9">2</text>
<text x="135" y="11.9">3</text>
<text x="185" y="11.9">4</text>
<text x="235" y="11.9">5</text>
<text x="285" y="11.9">6</text>
<text x="10.3" y="35.9">A</text>
<text x="285.3" y="35.9">A</text>
<text x="165.1" y="62">20 ~{RAM_CS}</text>
<text x="165.1" y="67.1">22 ~{RAM_OE}</text>
<text x="165.1" y="69.6">27 ~{WR}</text>
<text x="10.3" y="85.9">B</text>
<text x="285.3" y="85.9">B</text>
<text x="136.3" y="116.5">~{RESET}</text>
<text x="10.3" y="135.9">C</text>
<text x="285.3" y="135.9">C</text>
<text x="71.1" y="173.6">EPM7000S</text>
<text x="10.3" y="185.9">D</text>
<text x="285.3" y="185.9">D</text>
<text x="35" y="199.9">1</text>
<text x="85" y="199.9">2</text>
<text x="135" y="199.9">3</text>
<text x="185" y="199.9">4</text>
<text x="235" y="199.9">5</text>
<text x="285" y="199.9">6</text>
</g>
<g font-size="1.8" fill="#006464">
<text x="62.3" y="21.8">J1</text>
<text x="204.5" y="23.7">H1</text>
<text x="227.3" y="23.7">H2</text>
<text x="48.3" y="28.8">GNDD</text>
<text x="56.2" y="24.4">Expansion</text>
<text x="66.9" y="24.4">Port</text>
<text x="204.5" y="26.3">MountingHole</text>
<text x="227.3" y="26.3">MountingHole</text>
<text x="74.3" y="31.3">+5V</text>
<text x="155.8" y="31.7" transform="rotate(-90 155.8 31.7)">+5V</text>
<text x="157.1" y="35.2">HM62256BLP</text>
<text x="157.1" y="32.6">U3</text>
<text x="145.3" y="40.2">A0</text>
<text x="155.8" y="41.2" transform="rotate(-90 155.8 41.2)">VCC</text>
<text x="161.8" y="40.2">Q0</text>
<text x="145.3" y="47.9">A3</text>
<text x="145.3" y="45.3">A2</text>
<text x="145.3" y="42.8">A1</text>
<text x="161.8" y="42.8">Q1</text>
<text x="161.8" y="45.3">Q2</text>
<text x="161.8" y="47.9">Q3</text>
<text x="145.3" y="52.9">A5</text>
<text x="145.3" y="50.4">A4</text>
<text x="161.8" y="50.4">Q4</text>
<text x="161.8" y="52.9">Q5</text>
<text x="145.3" y="58">A7</text>
<text x="145.3" y="55.5">A6</text>
<text x="161.8" y="55.5">Q6</text>
<text x="161.8" y="58">Q7</text>
<text x="145.3" y="65.6">A10</text>
<text x="145.3" y="63.1">A9</text>
<text x="145.3" y="60.6">A8</text>
<text x="161.9" y="63.1">~{CS}</text>
<text x="145.3" y="70.7">A12</text>
<text x="145.3" y="68.2">A11</text>
<text x="161.8" y="70.7">~{WE}</text>
<text x="161.9" y="68.2">~{OE}</text>
<text x="215" y="69.6">+5V</text>
<text x="226.2" y="67.3">+5V</text>
<text x="234.4" y="71.3">R4</text>
<text x="236.3" y="66.3">GNDD</text>
<text x="250.3" y="71.1">J2</text>
<text x="145.3" y="75.8">A14</text>
<text x="145.3" y="73.3">A13</text>
<text x="155.8" y="77" transform="rotate(-90 155.8 77)">GND</text>
<text x="203.7" y="75">+5V</text>
<text x="212.4" y="76.4">R2</text>
<text x="223.6" y="73.9">R3</text>
<text x="223.9" y="76.4">1k</text>
<text x="234.7" y="73.9">1k</text>
<text x="240.6" y="73.6">Conn_02x05_Odd_Even</text>
<text x="260.3" y="77.1">GNDD</text>
<text x="201.1" y="81.5">R1</text>
<text x="212.7" y="79">1k</text>
<text x="261" y="79.6">+5V</text>
<text x="155.8" y="87.6" transform="rotate(-90 155.8 87.6)">GNDD</text>
<text x="201.4" y="84">1k</text>
<text x="260.3" y="87.2">GNDD</text>
<text x="154.5" y="97.8" transform="rotate(-90 154.5 97.8)">+5V</text>
<text x="155.9" y="98.7">U2</text>
<text x="155.9" y="101.2">YMZ284</text>
<text x="200.3" y="96.5" transform="rotate(-90 200.3 96.5)">+5V</text>
<text x="145.8" y="106.3">CLK</text>
<text x="154.5" y="107.7" transform="rotate(-90 154.5 107.7)">VDD</text>
<text x="158.9" y="106.3">D0</text>
<text x="203.2" y="103.7">C1</text>
<text x="203.2" y="106.3">100nF</text>
<text x="215.9" y="103.7">C2</text>
<text x="215.9" y="106.3">100nF</text>
<text x="228.6" y="103.7">C3</text>
<text x="228.6" y="106.3">100nF</text>
<text x="241.3" y="103.7">C4</text>
<text x="241.3" y="106.3">100nF</text>
<text x="158.9" y="113.9">D3</text>
<text x="158.9" y="111.4">D2</text>
<text x="158.9" y="108.8">D1</text>
<text x="70.7" y="118.1" transform="rotate(-90 70.7 118.1)">+5V</text>
<text x="74.5" y="118.1" transform="rotate(-90 74.5 118.1)">+5V</text>
<text x="78.3" y="118.1" transform="rotate(-90 78.3 118.1)">+5V</text>
<text x="82.1" y="118.1" transform="rotate(-90 82.1 118.1)">+5V</text>
<text x="127.2" y="118">2k2 R5</text>
<text x="145.8" y="117.7">~{RESET}</text>
<text x="158.9" y="119">D5</text>
<text x="158.9" y="116.4">D4</text>
<text x="200.3" y="116.8" transform="rotate(-90 200.3 116.8)">GNDD</text>
<text x="83.5" y="124.1">EPM7064S</text>
<text x="83.5" y="121.5">U1</text>
<text x="116.7" y="125.6" transform="rotate(-90 116.7 125.6)">4k7 R6</text>
<text x="145.8" y="125.3">~{CS}</text>
<text x="145.8" y="122.8">A0</text>
<text x="145.8" y="120.2">OUT</text>
<text x="158.9" y="121.5">D6</text>
<text x="158.9" y="124.1">D7</text>
<text x="60.2" y="131.7">INPUT/GCLRn</text>
<text x="70.7" y="128.8" transform="rotate(-90 70.7 128.8)">VCC</text>
<text x="74.5" y="128.8" transform="rotate(-90 74.5 128.8)">VCC</text>
<text x="78.3" y="128.8" transform="rotate(-90 78.3 128.8)">VCC</text>
<text x="81.5" y="131.7">INPUT/OE1</text>
<text x="82.1" y="128.8" transform="rotate(-90 82.1 128.8)">VCC</text>
<text x="103.9" y="131.7">GNDD</text>
<text x="145.8" y="127.9">~{WR}</text>
<text x="154.5" y="128.5" transform="rotate(-90 154.5 128.5)">GND</text>
<text x="60.2" y="134.2">INPUT/OE2/GCLK2</text>
<text x="60.2" y="136.8">I/0</text>
<text x="79.1" y="134.2">INPUT/GCLK1</text>
<text x="88.7" y="136.8">I/O</text>
<text x="119" y="134.6" transform="rotate(-90 119 134.6)">GNDD</text>
<text x="60.2" y="139.3">I/O</text>
<text x="60.2" y="141.8">I/O</text>
<text x="88.7" y="141.8">I/O</text>
<text x="88.7" y="139.3">I/O</text>
<text x="154.5" y="139.7" transform="rotate(-90 154.5 139.7)">GNDD</text>
<text x="60.2" y="144.4">I/O/(TDI)</text>
<text x="60.2" y="146.9">I/O</text>
<text x="60.2" y="149.5">I/O</text>
<text x="82.1" y="144.4">I/O/(TDO)</text>
<text x="88.7" y="149.5">I/O</text>
<text x="88.7" y="146.9">I/O</text>
<text x="60.2" y="152">I/O</text>
<text x="60.2" y="154.5">I/O</text>
<text x="88.7" y="154.5">I/O</text>
<text x="88.7" y="152">I/O</text>
<text x="60.2" y="157.1">I/O/(TMS)</text>
<text x="60.2" y="159.6">I/O</text>
<text x="82.2" y="157.1">I/O/(TCK)</text>
<text x="88.7" y="159.6">I/O</text>
<text x="60.2" y="162.2">I/O</text>
<text x="60.2" y="164.7">I/O</text>
<text x="60.2" y="167.2">I/O</text>
<text x="88.7" y="167.2">I/O</text>
<text x="88.7" y="164.7">I/O</text>
<text x="88.7" y="162.2">I/O</text>
<text x="60.2" y="169.8">I/O</text>
<text x="60.2" y="172.3">I/O</text>
<text x="88.7" y="172.3">I/O</text>
<text x="88.7" y="169.8">I/O</text>
<text x="60.2" y="174.9">I/O</text>
<text x="70.7" y="179.8" transform="rotate(-90 70.7 179.8)">GND</text>
<text x="74.5" y="179.8" transform="rotate(-90 74.5 179.8)">GND</text>
<text x="78.3" y="179.8" transform="rotate(-90 78.3 179.8)">GND</text>
<text x="82.1" y="179.8" transform="rotate(-90 82.1 179.8)">GND</text>
<text x="88.7" y="174.9">I/O</text>
<text x="70.7" y="191.8" transform="rotate(-90 70.7 191.8)">GNDD</text>
<text x="74.5" y="191.8" transform="rotate(-90 74.5 191.8)">GNDD</text>
<text x="78.3" y="191.8" transform="rotate(-90 78.3 191.8)">GNDD</text>
<text x="82.1" y="191.8" transform="rotate(-90 82.1 191.8)">GNDD</text>
</g>
<g font-size="1.8" fill="#a90000">
<text x="58.3" y="27.7">1</text>
<text x="66.6" y="27.7">60</text>
<text x="58.3" y="30.2">2</text>
<text x="58.3" y="32.8">3</text>
<text x="58.3" y="35.3">4</text>
<text x="66.6" y="35.3">57</text>
<text x="66.6" y="32.8">58</text>
<text x="66.6" y="30.2">59</text>
<text x="58.3" y="37.8">5</text>
<text x="58.3" y="40.4">6</text>
<text x="66.6" y="40.4">55</text>
<text x="66.6" y="37.8">56</text>
<text x="142.2" y="39.1">10</text>
<text x="142.8" y="41.7">9</text>
<text x="154.7" y="36.9" transform="rotate(-90 154.7 36.9)">28</text>
<text x="165.1" y="39.1">11</text>
<text x="165.1" y="41.7">12</text>
<text x="58.3" y="42.9">7</text>
<text x="58.3" y="45.5">8</text>
<text x="66.6" y="45.5">53</text>
<text x="66.6" y="42.9">54</text>
<text x="142.8" y="46.7">7</text>
<text x="142.8" y="44.2">8</text>
<text x="165.1" y="44.2">13</text>
<text x="165.1" y="46.7">15</text>
<text x="57.7" y="50.5">10</text>
<text x="57.7" y="53.1">11</text>
<text x="58.3" y="48">9</text>
<text x="66.6" y="53.1">50</text>
<text x="66.6" y="50.5">51</text>
<text x="66.6" y="48">52</text>
<text x="142.8" y="51.8">5</text>
<text x="142.8" y="49.3">6</text>
<text x="165.1" y="49.3">16</text>
<text x="165.1" y="51.8">17</text>
<text x="57.7" y="55.6">12</text>
<text x="57.7" y="58.2">13</text>
<text x="66.6" y="58.2">48</text>
<text x="66.6" y="55.6">49</text>
<text x="142.2" y="59.4">25</text>
<text x="142.8" y="56.9">3</text>
<text x="142.8" y="54.4">4</text>
<text x="165.1" y="54.4">18</text>
<text x="165.1" y="56.9">19</text>
<text x="57.7" y="60.7">14</text>
<text x="57.7" y="63.2">15</text>
<text x="57.7" y="65.8">16</text>
<text x="66.6" y="65.8">45</text>
<text x="66.6" y="63.2">46</text>
<text x="66.6" y="60.7">47</text>
<text x="142.2" y="64.5">21</text>
<text x="142.2" y="62">24</text>
<text x="165.1" y="62">20</text>
<text x="57.7" y="68.3">17</text>
<text x="57.7" y="70.9">18</text>
<text x="66.6" y="70.9">43</text>
<text x="66.6" y="68.3">44</text>
<text x="142.2" y="67.1">23</text>
<text x="142.8" y="69.6">2</text>
<text x="165.1" y="67.1">22</text>
<text x="165.1" y="69.6">27</text>
<text x="57.7" y="73.4">19</text>
<text x="57.7" y="75.9">20</text>
<text x="66.6" y="75.9">41</text>
<text x="66.6" y="73.4">42</text>
<text x="142.2" y="72.1">26</text>
<text x="142.8" y="74.7">1</text>
<text x="246.3" y="75.9">1</text>
<text x="255.2" y="75.9">2</text>
<text x="57.7" y="78.5">21</text>
<text x="57.7" y="83.6">23</text>
<text x="66.6" y="83.6">38</text>
<text x="66.6" y="81">39</text>
<text x="66.6" y="78.5">40</text>
<text x="154.7" y="80.1" transform="rotate(-90 154.7 80.1)">14</text>
<text x="246.3" y="78.5">3</text>
<text x="246.3" y="81">5</text>
<text x="246.3" y="83.6">7</text>
<text x="255.2" y="78.5">4</text>
<text x="255.2" y="81">6</text>
<text x="255.2" y="83.6">8</text>
<text x="57.7" y="86.1">24</text>
<text x="57.7" y="88.6">25</text>
<text x="66.6" y="88.6">36</text>
<text x="66.6" y="86.1">37</text>
<text x="246.3" y="86.1">9</text>
<text x="254.6" y="86.1">10</text>
<text x="57.7" y="91.2">26</text>
<text x="57.7" y="93.7">27</text>
<text x="66.6" y="93.7">34</text>
<text x="66.6" y="91.2">35</text>
<text x="57.7" y="98.8">29</text>
<text x="57.7" y="101.3">30</text>
<text x="66.6" y="101.3">31</text>
<text x="66.6" y="98.8">32</text>
<text x="66.6" y="96.3">33</text>
<text x="142.8" y="105.2">7</text>
<text x="153.4" y="102.3" transform="rotate(-90 153.4 102.3)">4</text>
<text x="162.5" y="107.7">15</text>
<text x="162.5" y="105.2">16</text>
<text x="162.5" y="112.8">13</text>
<text x="162.5" y="110.2">14</text>
<text x="142.8" y="119.1">5</text>
<text x="142.8" y="116.6">8</text>
<text x="162.5" y="117.9">11</text>
<text x="162.5" y="115.3">12</text>
<text x="69.6" y="123.9" transform="rotate(-90 69.6 123.9)">23</text>
<text x="73.4" y="123.9" transform="rotate(-90 73.4 123.9)">35</text>
<text x="77.2" y="123.9" transform="rotate(-90 77.2 123.9)">15</text>
<text x="81" y="123.3" transform="rotate(-90 81 123.3)">3</text>
<text x="142.8" y="121.7">3</text>
<text x="142.8" y="124.2">2</text>
<text x="162.5" y="120.4">10</text>
<text x="163.1" y="122.9">9</text>
<text x="57.1" y="130.6">1</text>
<text x="93.3" y="130.6">44</text>
<text x="142.8" y="126.7">1</text>
<text x="153.4" y="131.5" transform="rotate(-90 153.4 131.5)">6</text>
<text x="57.1" y="133.1">2</text>
<text x="57.1" y="135.6">4</text>
<text x="93.3" y="135.6">41</text>
<text x="93.3" y="133.1">43</text>
<text x="57.1" y="138.2">5</text>
<text x="57.1" y="140.7">6</text>
<text x="57.1" y="143.3">7</text>
<text x="93.3" y="143.3">38</text>
<text x="93.3" y="140.7">39</text>
<text x="93.3" y="138.2">40</text>
<text x="57.1" y="145.8">8</text>
<text x="57.1" y="148.3">9</text>
<text x="93.3" y="148.3">36</text>
<text x="93.3" y="145.8">37</text>
<text x="56.5" y="150.9">11</text>
<text x="56.5" y="153.4">12</text>
<text x="56.5" y="156">13</text>
<text x="93.3" y="156">32</text>
<text x="93.3" y="153.4">33</text>
<text x="93.3" y="150.9">34</text>
<text x="56.5" y="158.5">14</text>
<text x="56.5" y="161">16</text>
<text x="93.3" y="161">29</text>
<text x="93.3" y="158.5">31</text>
<text x="56.5" y="163.6">17</text>
<text x="56.5" y="166.1">18</text>
<text x="93.3" y="166.1">27</text>
<text x="93.3" y="163.6">28</text>
<text x="56.5" y="168.7">19</text>
<text x="56.5" y="171.2">20</text>
<text x="56.5" y="173.7">21</text>
<text x="93.3" y="173.7">24</text>
<text x="93.3" y="171.2">25</text>
<text x="93.3" y="168.7">26</text>
<text x="69.6" y="183.6" transform="rotate(-90 69.6 183.6)">42</text>
<text x="73.4" y="183.6" transform="rotate(-90 73.4 183.6)">22</text>
<text x="77.2" y="183.6" transform="rotate(-90 77.2 183.6)">30</text>
<text x="81" y="183.6" transform="rotate(-90 81 183.6)">10</text>
</g>
<g font-size="1.8" fill="#0f0f0f">
<text x="53.3" y="35.2">A14</text>
<text x="54" y="32.7">D3</text>
<text x="69.8" y="40.3">~{IORQ}</text>
<text x="138.4" y="39">A0</text>
<text x="138.4" y="41.6">A1</text>
<text x="168.9" y="41.6">D1</text>
<text x="168.9" y="39">D0</text>
<text x="54.2" y="45.4">~{WR}</text>
<text x="69.8" y="42.8">~{MREQ}</text>
<text x="69.8" y="45.4">~{RD}</text>
<text x="138.4" y="46.6">A3</text>
<text x="138.4" y="44.1">A2</text>
<text x="168.9" y="46.6">D3</text>
<text x="168.9" y="44.1">D2</text>
<text x="138.4" y="49.2">A4</text>
<text x="138.4" y="51.7">A5</text>
<text x="168.9" y="51.7">D5</text>
<text x="168.9" y="49.2">D4</text>
<text x="51.2" y="58.1">~{RESET}</text>
<text x="54" y="55.5">D1</text>
<text x="69.8" y="55.5">~{RFSH}</text>
<text x="69.8" y="58.1">D5</text>
<text x="138.4" y="59.3">A8</text>
<text x="138.4" y="56.8">A7</text>
<text x="138.4" y="54.3">A6</text>
<text x="168.9" y="56.8">D7</text>
<text x="168.9" y="54.3">D6</text>
<text x="54" y="65.7">D7</text>
<text x="54" y="60.6">D0</text>
<text x="69.8" y="60.6">A0</text>
<text x="69.8" y="65.7">~{CLK}</text>
<text x="69.8" y="63.2">D2</text>
<text x="138.4" y="64.4">A10</text>
<text x="138.4" y="61.9">A9</text>
<text x="54" y="70.8">A1</text>
<text x="54" y="68.2">D6</text>
<text x="69.8" y="68.2">A3</text>
<text x="69.8" y="70.8">A15</text>
<text x="138.4" y="67">A11</text>
<text x="138.4" y="69.5">A12</text>
<text x="54" y="75.9">A2</text>
<text x="54" y="73.3">D4</text>
<text x="138.4" y="72">A13</text>
<text x="138.4" y="74.6">A14</text>
<text x="229.6" y="75.9">TCK</text>
<text x="54" y="83.5">A5</text>
<text x="54" y="80.9">A13</text>
<text x="54" y="78.4">A4</text>
<text x="57.7" y="81">22</text>
<text x="69.8" y="83.5">A12</text>
<text x="207.1" y="80.9">TMS</text>
<text x="218.4" y="78.4">TDO</text>
<text x="54" y="88.6">A7</text>
<text x="54" y="86">A6</text>
<text x="69.8" y="86">A11</text>
<text x="197.5" y="86">TDI</text>
<text x="54" y="91.1">A8</text>
<text x="54" y="93.6">A9</text>
<text x="49.7" y="98.7">~{RAM_CS}</text>
<text x="54" y="96.2">A10</text>
<text x="57.7" y="96.3">28</text>
<text x="138.5" y="105.1">~{CLK}</text>
<text x="166.4" y="107.6">D1</text>
<text x="166.4" y="105.1">D0</text>
<text x="166.4" y="110.1">D2</text>
<text x="166.4" y="112.7">D3</text>
<text x="166.4" y="115.2">D4</text>
<text x="166.4" y="117.8">D5</text>
<text x="135.3" y="121.6">AY_AS</text>
<text x="166.4" y="120.3">D6</text>
<text x="166.4" y="122.8">D7</text>
<text x="49.9" y="130.5">~{RESET}</text>
<text x="50.8" y="133">A15</text>
<text x="50.8" y="135.5">A14</text>
<text x="96.5" y="133">~{CLK}</text>
<text x="97.8" y="135.5">D0</text>
<text x="50.8" y="138.1">A13</text>
<text x="52.1" y="140.6">A7</text>
<text x="52.8" y="143.2">TDI</text>
<text x="96.5" y="143.2">TDO</text>
<text x="97.8" y="140.6">D2</text>
<text x="97.8" y="138.1">D1</text>
<text x="52.1" y="148.2">A5</text>
<text x="52.1" y="145.7">A6</text>
<text x="97.8" y="145.7">D3</text>
<text x="97.8" y="148.2">D4</text>
<text x="52" y="155.9">TMS 13</text>
<text x="52.1" y="150.8">A4</text>
<text x="52.1" y="153.3">A3</text>
<text x="96.5" y="155.9">TCK</text>
<text x="97.8" y="153.3">D6</text>
<text x="97.8" y="150.8">D5</text>
<text x="52.1" y="160.9">A1</text>
<text x="52.1" y="158.4">A2</text>
<text x="97.8" y="158.4">D7</text>
<text x="50.8" y="166">~{RFSH}</text>
<text x="52.1" y="163.5">A0</text>
<text x="96.5" y="163.5">~{AY_CS}</text>
<text x="96.5" y="166">AY_AS</text>
<text x="50.5" y="173.6">~{MREQ}</text>
<text x="53" y="168.6">~{WR}</text>
<text x="53.1" y="171.1">~{RD}</text>
<text x="96.5" y="168.6">~{RAM_CS}</text>
<text x="96.5" y="171.1">~{RAM_OE}</text>
<text x="96.5" y="173.6">~{IORQ}</text>
</g>
<text font-size="1.8" fill="#009600" x="135.1" y="124.1">~{AY_CS}2</text>
</svg>
